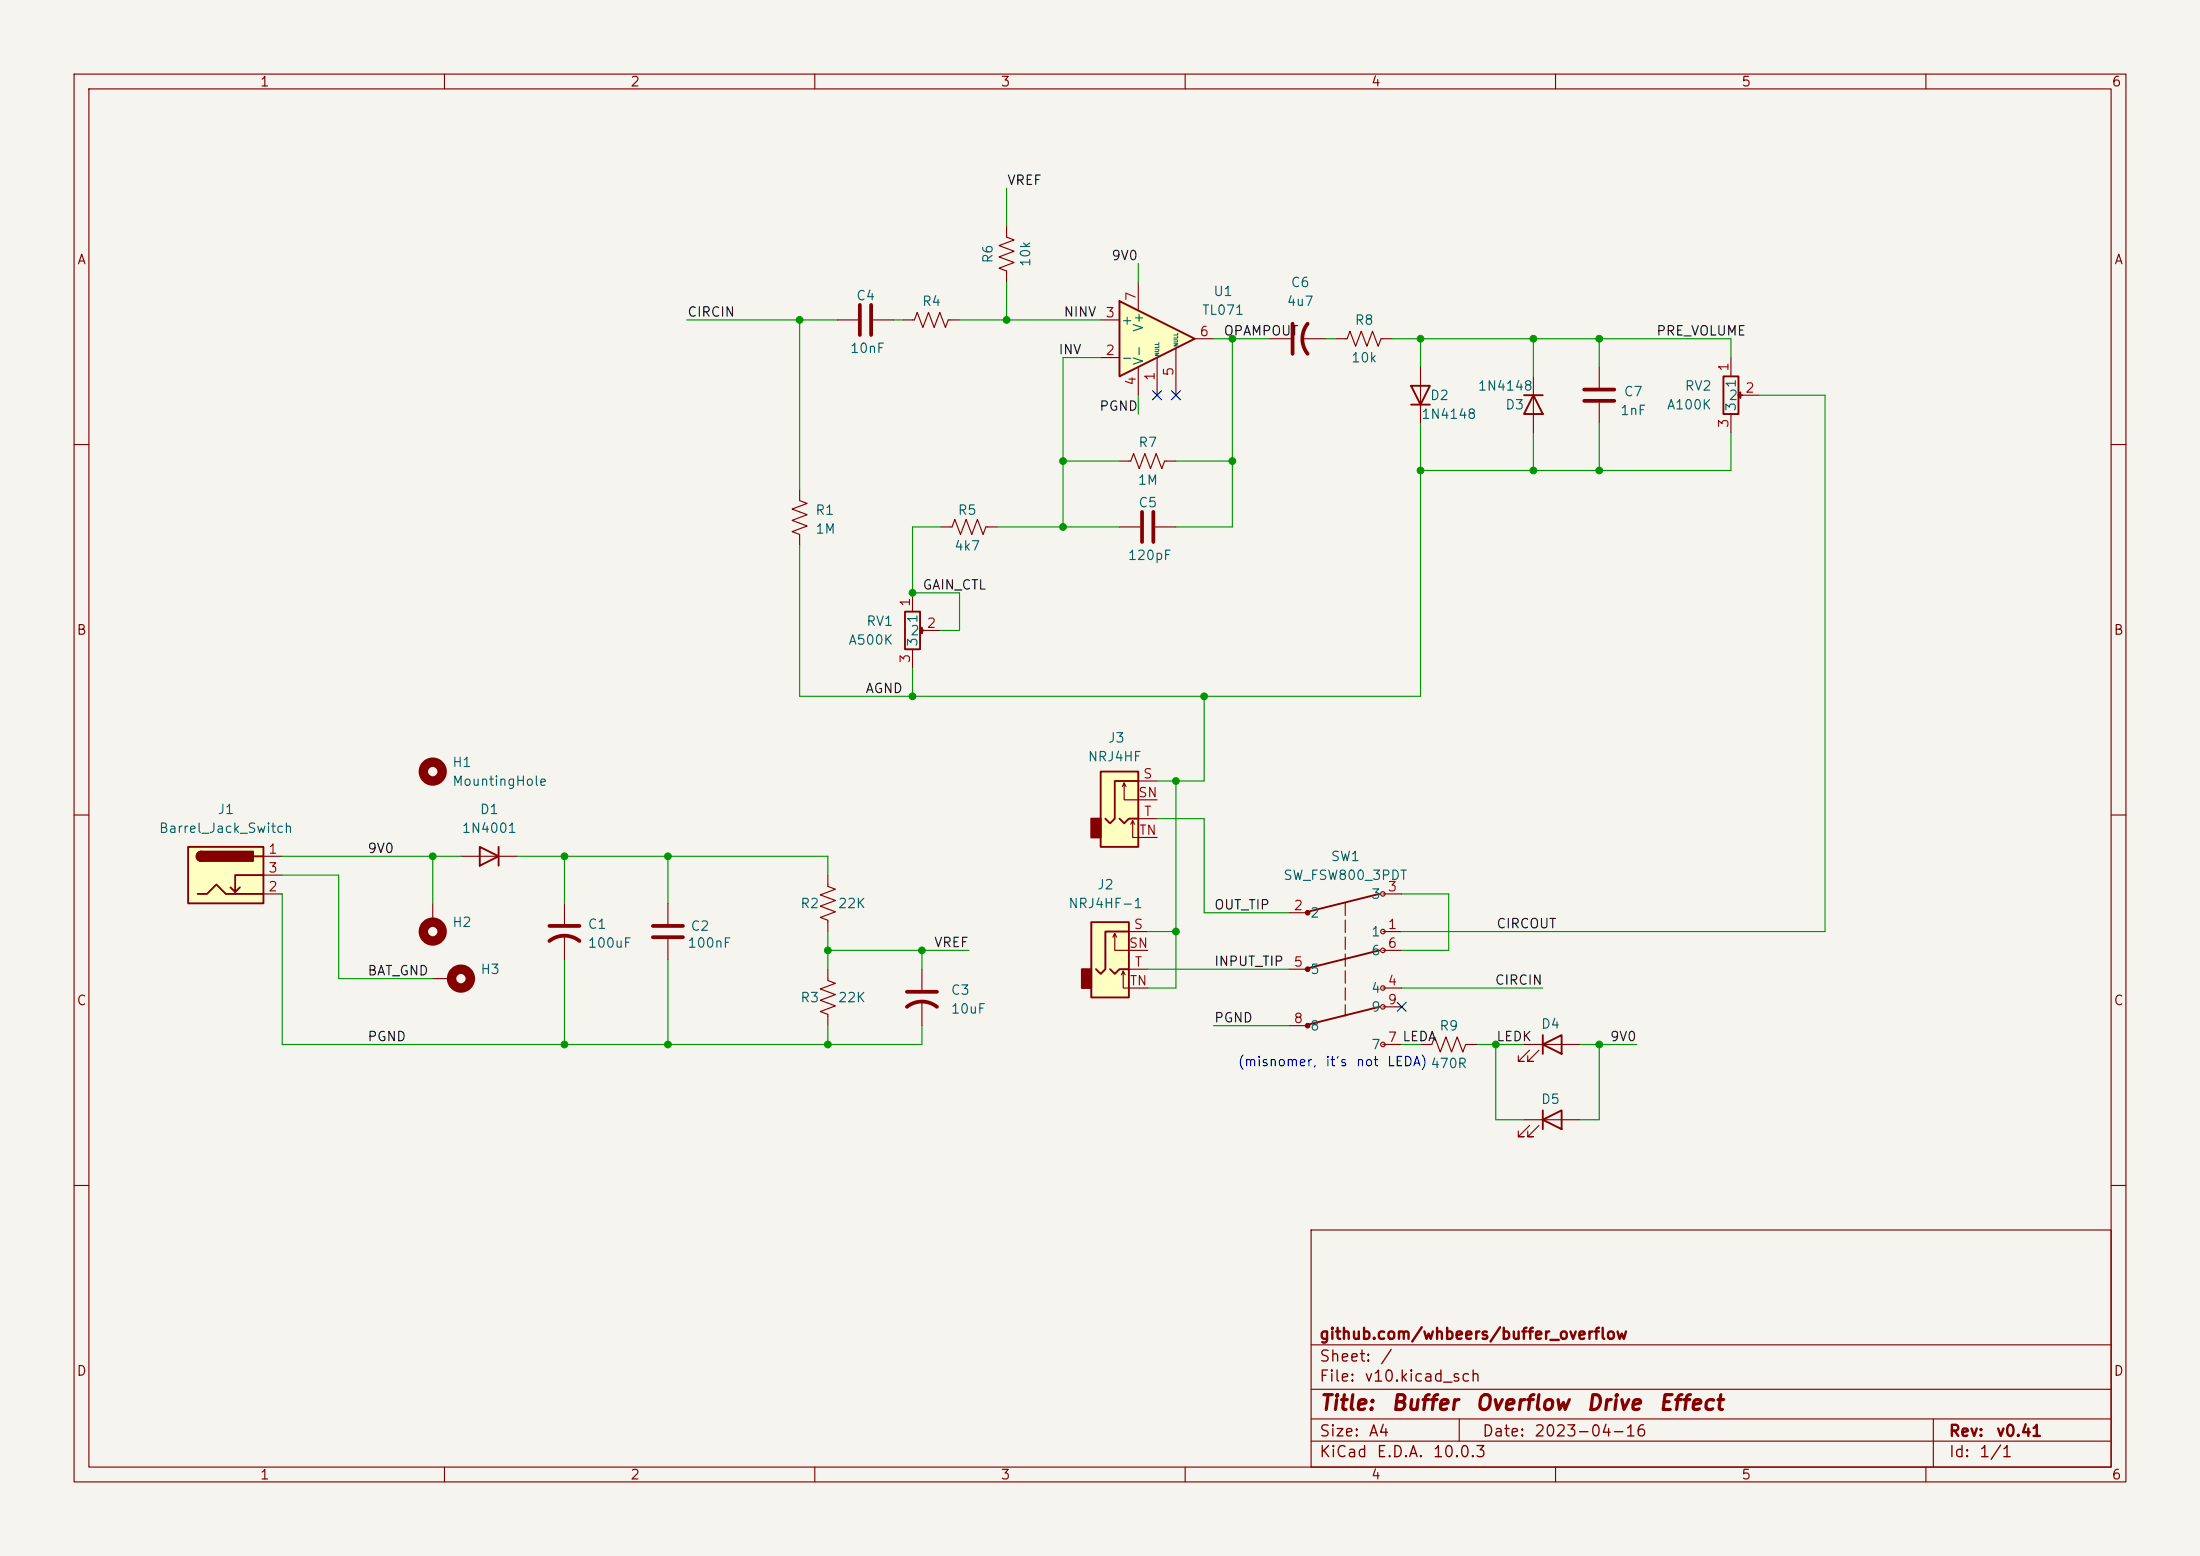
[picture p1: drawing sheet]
<svg xmlns="http://www.w3.org/2000/svg" width="297mm" height="210mm" viewBox="0 0 297 210" stroke-linecap="round" stroke-linejoin="round" font-family="sans-serif">
<path d="M0 0h297v210h-297z" fill="#f5f4ef" stroke="#f5f4ef" stroke-width=".14"/>
<g fill="none" stroke="#840000" stroke-width=".15">
<path d="M10 10h277v190h-277zM12 12h273v186h-273zM60 10v2M110 10v2M160 10v2M210 10v2M260 10v2M10 60h2M285 60h2M10 110h2M285 110h2M10 160h2"/>
<path d="M177 166h108v32h-108zM285 160h2M60 198v2M110 198v2M160 198v2M177 194.5h108M177 191.5h108M177 187.5h108M177 181.5h108M197 191.5v3M210 198v2M260 198v2"/>
<path d="M261 191.5v6.5"/>
</g>
<path d="M147.3 124.5h5.1v10.1h-5.1z" fill="#ffffc2"/>
<path d="M146 130.8h1.3v2.6h-1.3z" fill="#840000" stroke="#840000" stroke-width=".25"/>
<path d="M147.3 124.5h5.1v10.1h-5.1zM149.9 130.8l.6 .6 .6-.6h1.3M152.4 125.7h-3.2v5.1l-.6 .6-.6-.6" fill="none" stroke="#840000" stroke-width=".25"/>
<path d="M150.2 126.5l.3-.5v2.3h4.4M150.5 126l.2 .5M151.4 131.6l.2-.5v2.3h3.3M151.6 131.1l.3 .5M152.4 125.7h2.5M152.4 130.8h2.5" fill="none" stroke="#840000" stroke-width=".15"/>
<circle cx="58.4" cy="104.1" r="1.27" fill="none" stroke="#840000" stroke-width="1.3"/>
<path d="M148.6 104.1h5.1v10.2h-5.1z" fill="#ffffc2"/>
<g fill="#840000" stroke="#840000" stroke-width=".25">
<path d="M147.3 110.5h1.3v2.5h-1.3z"/>
<path d="M124.5 84.7v.8l-.3-.4z"/>
<path d="M234.9 53v.7l-.2-.4z"/>
</g>
<g fill="none" stroke="#840000" stroke-width=".25">
<path d="M232.7 50.8h2v5.1h-2zM234.7 53.3h.5M122.2 82.6h2v5h-2zM124.2 85.1h.5M64.8 114.3l2.5 1.3-2.5 1.2zM67.3 114.3v2.5M148.6 104.1h5.1v10.2h-5.1zM151.1 110.5l.7 .6 .6-.6h1.3M153.7 105.4h-3.2v5.1l-.6 .6-.7-.6M186.2 120.7l-9.4 2.3M186.2 128.3l-9.4 2.3M186.2 135.9l-9.4 2.3"/>
<path d="M208.3 139.7v2.5M208.3 141l2.5-1.3v2.5z"/>
</g>
<g fill="none" stroke="#840000" stroke-width=".15">
<path d="M135.9 30.5v1.5l1 .4-2 .7 2 .8-2 .8 2 .7-2 .8 1 .4v1.5M171.4 45.7h2.8M175.8 45.7h3.3M180.3 45.7h1.6l.3-1 .8 2 .8-2 .7 2 .8-2 .8 2 .3-1h1.6M215.9 49.5v2.8M215.9 54.4v2.8M233.7 48.3v2.5M233.7 55.9v2.5M234.9 53.3h2.6M151.1 71.1h2.8M156 71.1h2.7M123.2 80v2.6"/>
<path d="M123.2 87.6v2.6M124.5 85.1h2.5M62.2 115.6h7.6M111.8 118.1v1.5l1 .4-2.1 .8 2.1 .7-2.1 .8 2.1 .8-2.1 .7 1.1 .4v1.5M151.5 106.2l.3-.5v2.3h4.4M151.8 105.7l.2 .5M152.7 111.3l.2-.6v2.3h3.3M152.9 110.7l.3 .6M153.7 105.4h2.5M153.7 110.5h2.5M90.2 121.9v2.8M90.2 126.7v2.8"/>
<path d="M111.8 130.8v1.5l1 .4-2.1 .8 2.1 .7-2.1 .8 2.1 .8-2.1 .7 1.1 .4v1.5M124.5 130.8v2.8M124.5 135.1v3.3M174 123.2h2.5M174 130.8h2.5M174 138.4h2.5M186.7 125.7h2.5M186.7 120.7h2.5M186.7 133.4h2.5M186.7 128.3h2.5M186.7 135.9h2.5M186.7 141h2.5"/>
<path d="M205.7 141h7.7M206.5 141.7l-1.5 1.6h.7h-.7v-.8M207.8 141.7l-1.6 1.6h.8h-.8v-.8"/>
<circle cx="186.7" cy="120.7" r=".3"/>
<circle cx="186.7" cy="128.3" r=".3"/>
<circle cx="186.7" cy="125.7" r=".3"/>
<circle cx="186.7" cy="135.9" r=".3"/>
<circle cx="186.7" cy="133.4" r=".3"/>
<circle cx="186.7" cy="141" r=".3"/>
</g>
<path d="M174.5 43.7v4.1M176.5 43.7a3.3 3.3 0 0 0 0 4.1M213.9 52.6h4M213.9 54.1h4M154.2 69.1v4.1M155.7 69.1v4.1M88.1 125h4.1M88.1 126.5h4.1M122.4 135.9a3.3 3.3 0 0 1 4.1 0M122.4 133.9h4.1" fill="none" stroke="#840000" stroke-width=".51"/>
<g fill="#840000" stroke="#840000" stroke-width=".15">
<circle cx="176.5" cy="123.2" r=".3"/>
<circle cx="176.5" cy="130.8" r=".3"/>
<circle cx="176.5" cy="138.4" r=".3"/>
</g>
<path d="M181.6 121.9v15.2" fill="none" stroke="#840000" stroke-width=".15" stroke-dasharray="1.7 .6"/>
<path d="M151.1 40.6l10.2 5.1-10.2 5.1z" fill="#ffffc2"/>
<path d="M151.1 40.6l10.2 5.1-10.2 5.1zM190.5 52.1h2.5l-1.2 2.5zM190.5 54.6h2.5M205.7 53.3h2.6M207 53.3l1.3 2.6h-2.6zM208.3 151.1l2.5-1.2v2.5zM208.3 149.9v2.5" fill="none" stroke="#840000" stroke-width=".25"/>
<g fill="none" stroke="#840000" stroke-width=".15">
<path d="M153.7 38.1v3.8M113 43.2h2.8M117.9 43.2h2.7M121.9 43.2h1.5l.4-1 .8 2 .7-2 .8 2 .8-2 .7 2 .4-1h1.5M148.6 48.3h2.5M148.6 43.2h2.5M153.7 49.5v3.8M156.2 48.3v5M158.7 47v6.3M161.3 45.7h2.5M191.8 49.5v7.7M207 50.8v7.6"/>
<path d="M107.9 66v1.6l1.1 .3-2.1 .8 2.1 .8-2.1 .7 2.1 .8-2.1 .8 1 .3v1.6M127 71.1h1.5l.4-1 .8 2 .7-2 .8 2 .8-2 .7 2 .4-1h1.5M58.4 121.9v2.6M58.4 132.1h2.6M76.2 121.9v2.8M76.2 126.2v3.3M191.8 141h1.5l.4-1 .7 2 .8-2 .8 2 .7-2 .8 2 .4-1h1.5M205.7 151.1h7.7M206.5 151.9l-1.5 1.5h.7h-.7v-.7M207.8 151.9l-1.6 1.5h.8h-.8v-.7"/>
</g>
<path d="M116.1 41.1v4.1M117.6 41.1v4.1M74.2 127a3.3 3.3 0 0 1 4 0M74.2 125h4" fill="none" stroke="#840000" stroke-width=".51"/>
<g fill="none" stroke="#840000" stroke-width="1.3">
<circle cx="58.4" cy="125.7" r="1.27"/>
<circle cx="62.2" cy="132.1" r="1.27"/>
</g>
<path d="M25.4 114.3h10.2v7.6h-10.2z" fill="#ffffc2"/>
<path d="M25.4 114.3h10.2v7.6h-10.2zM27.2 114.9a.64 .64 0 0 0-.7 .7 .64 .64 0 0 0 .7 .6M32.4 119.8l-.7 .6M34.3 115.6h1.3M35.6 118.1h-3.9v2.3l-.6-.6M26.7 120.7h1.2l1.3-1.3 1.3 1.3h5.1" fill="none" stroke="#840000" stroke-width=".25"/>
<g fill="#840000" stroke="#840000" stroke-width=".25">
<path d="M26.7 115.1l.5-.2v1.3a.63 .63 0 0 1-.6-.4 .63 .63 0 0 1 .1-.7z"/>
<path d="M27.2 114.9h7v1.3h-7z"/>
</g>
<path d="M151.1 62.2h1.6l.3-1 .8 2 .8-2 .7 2 .8-2 .7 2 .4-1h1.5M35.6 115.6h2.5M35.6 118.1h2.5M35.6 120.7h2.5" fill="none" stroke="#840000" stroke-width=".15"/>
<g fill="none" stroke="#009600" stroke-width=".15">
<path d="M135.9 25.4v5.1M135.9 38.1v5.1M153.7 35.6v2.5M92.7 43.2h20.3M107.9 43.2v22.8M120.6 43.2h1.3M129.5 43.2h19.1M148.6 48.3h-5.1v22.8M153.7 53.3v2.6M163.8 45.7h7.6M166.4 45.7v25.4h-7.7M179.1 45.7h1.2"/>
<path d="M188 45.7h45.7v2.6M191.8 45.7v3.8M191.8 57.2v36.8h-83.9v-20.3M207 45.7v5.1M207 58.4v5.1M215.9 45.7v3.8M215.9 57.2v6.3M233.7 58.4v5.1h-41.9M237.5 53.3h8.9v72.4h-57.2M127 71.1h-3.8v8.9h6.3v5.1h-2.5M134.6 71.1h16.5M143.5 62.2h7.6"/>
<path d="M158.7 62.2h7.7M123.2 90.2v3.8M162.6 94v11.4h-6.4M38.1 115.6h24.1M38.1 118.1h7.6v14h12.7M58.4 115.6v6.3M69.8 115.6h42v2.5M76.2 115.6v6.3M90.2 115.6v6.3M156.2 110.5h6.4v12.7h11.4M158.7 105.4v28h-3.8M38.1 120.7v20.3h86.4v-2.6"/>
<path d="M76.2 129.5v11.5M90.2 129.5v11.5M111.8 128.3h19M111.8 125.7v5.1M111.8 138.4v2.6M124.5 128.3v2.5M154.9 125.7h3.8M154.9 130.8h19.1M163.8 138.4h10.2M189.2 133.4h19.1M189.2 120.7h6.4v7.6h-6.4M189.2 141h2.6"/>
<path d="M199.4 141h6.3M201.9 141v10.1h3.8M213.4 141h7.6M215.9 141v10.1h-2.5"/>
</g>
<path d="M155.6 52.7l1.2 1.2M156.8 52.7l-1.2 1.2M158.1 52.7l1.3 1.2M159.4 52.7l-1.3 1.2M188.6 135.3l1.2 1.2M189.8 135.3l-1.2 1.2" fill="none" stroke="#000084" stroke-width=".15"/>
<g fill="#009600" stroke="#009600" stroke-width=".14">
<circle cx="162.6" cy="94" r=".46"/>
<circle cx="158.7" cy="105.4" r=".46"/>
<circle cx="124.5" cy="128.3" r=".46"/>
<circle cx="123.2" cy="94" r=".46"/>
<circle cx="158.7" cy="125.7" r=".46"/>
<circle cx="201.9" cy="141" r=".46"/>
<circle cx="191.8" cy="63.5" r=".46"/>
<circle cx="166.4" cy="62.2" r=".46"/>
<circle cx="215.9" cy="141" r=".46"/>
<circle cx="207" cy="63.5" r=".46"/>
<circle cx="215.9" cy="63.5" r=".46"/>
<circle cx="215.9" cy="45.7" r=".46"/>
<circle cx="207" cy="45.7" r=".46"/>
<circle cx="90.2" cy="141" r=".46"/>
<circle cx="76.2" cy="141" r=".46"/>
<circle cx="111.8" cy="141" r=".46"/>
<circle cx="58.4" cy="115.6" r=".46"/>
<circle cx="76.2" cy="115.6" r=".46"/>
<circle cx="90.2" cy="115.6" r=".46"/>
<circle cx="111.8" cy="128.3" r=".46"/>
<circle cx="143.5" cy="62.2" r=".46"/>
<circle cx="191.8" cy="45.7" r=".46"/>
<circle cx="166.4" cy="45.7" r=".46"/>
<circle cx="143.5" cy="71.1" r=".46"/>
<circle cx="123.2" cy="80" r=".46"/>
<circle cx="107.9" cy="43.2" r=".46"/>
<circle cx="135.9" cy="43.2" r=".46"/>
</g>
<g font-size="2" fill="#840000">
<text x="178" y="190.8">Title:</text>
<text x="187.7" y="190.8">Buffer</text>
<text x="199" y="190.8">Overflow</text>
<text x="214" y="190.8">Drive</text>
<text x="223.8" y="190.8">Effect</text>
</g>
<g font-size="1.5" fill="#840000">
<text x="178" y="184.2">Sheet:</text>
<text x="178" y="181.2">github.com/whbeers/buffer_overflow</text>
<text x="186.2" y="184.2">/</text>
<text x="178" y="186.9">File:</text>
<text x="184.1" y="186.9">v10.kicad_sch</text>
<text x="178" y="197.1">KiCad</text>
<text x="178" y="194.3">Size:</text>
<text x="184.7" y="194.3">A4</text>
<text x="185.7" y="197.1">E.D.A.</text>
<text x="193.3" y="197.1">10.0.3</text>
<text x="200" y="194.3">Date:</text>
<text x="207" y="194.3">2023-04-16</text>
<text x="263" y="194.3">Rev:</text>
<text x="263" y="197.1">Id:</text>
<text x="267.1" y="197.1">1/1</text>
<text x="269.4" y="194.3">v0.41</text>
</g>
<g font-size="1.3" fill="#840000">
<text x="35" y="12">1</text>
<text x="85" y="12">2</text>
<text x="135" y="12">3</text>
<text x="185" y="12">4</text>
<text x="235" y="12">5</text>
<text x="285" y="12">6</text>
<text x="10.3" y="36">A</text>
<text x="285.3" y="36">A</text>
<text x="10.3" y="86">B</text>
<text x="285.3" y="86">B</text>
<text x="10.3" y="136">C</text>
<text x="285.3" y="136">C</text>
<text x="10.3" y="186">D</text>
<text x="285.3" y="186">D</text>
<text x="35" y="200">1</text>
<text x="85" y="200">2</text>
<text x="135" y="200">3</text>
<text x="185" y="200">4</text>
<text x="235" y="200">5</text>
<text x="285" y="200">6</text>
</g>
<g font-size="1.3" fill="#0f0f0f">
<text x="135.9" y="25.3">VREF</text>
<text x="150" y="35.4">9V0</text>
<text x="92.7" y="43.1">CIRCIN</text>
<text x="143.5" y="43.1">NINV</text>
<text x="165.1" y="45.6">OPAMPOUT</text>
<text x="223.5" y="45.6">PRE_VOLUME</text>
<text x="142.8" y="48.1">INV</text>
<text x="148.3" y="55.8">PGND</text>
<text x="124.5" y="79.9">GAIN_CTL</text>
<text x="116.8" y="93.9">AGND</text>
<text x="49.5" y="115.4">9V0</text>
<text x="163.8" y="123.1">OUT_TIP</text>
<text x="201.9" y="125.6">CIRCOUT</text>
<text x="49.5" y="132">BAT_GND</text>
<text x="126" y="128.1">VREF</text>
<text x="163.8" y="130.7">INPUT_TIP</text>
<text x="201.7" y="133.2">CIRCIN</text>
<text x="49.5" y="140.8">PGND</text>
<text x="163.8" y="138.3">PGND</text>
<text x="201.9" y="140.8">LEDK</text>
<text x="217.3" y="140.8">9V0</text>
</g>
<g font-size="1.3" fill="#006464">
<text x="134.3" y="35.6" transform="rotate(-90 134.3 35.6)">R6</text>
<text x="115.5" y="40.8">C4</text>
<text x="124.4" y="41.6">R4</text>
<text x="139.4" y="36.1" transform="rotate(-90 139.4 36.1)">10k</text>
<text x="163.7" y="40.3">U1</text>
<text x="173.6" y="41.6">4u7</text>
<text x="174.2" y="39.1">C6</text>
<text x="114.7" y="48">10nF</text>
<text x="151.3" y="44.2">+</text>
<text x="154.6" y="44.9" transform="rotate(-90 154.6 44.9)">V+</text>
<text x="162.2" y="42.8">TL071</text>
<text x="182.8" y="44.2">R8</text>
<text x="151.3" y="49.2">-</text>
<text x="154.6" y="49.4" transform="rotate(-90 154.6 49.4)">V-</text>
<text x="182.3" y="49.2">10k</text>
<text x="199.4" y="53">1N4148</text>
<text x="219.1" y="53.8">C7</text>
<text x="227.4" y="53">RV2</text>
<text x="234.7" y="52.5" transform="rotate(-90 234.7 52.5)">1</text>
<text x="191.8" y="56.9">1N4148</text>
<text x="193" y="54.3">D2</text>
<text x="203.1" y="55.6">D3</text>
<text x="218.6" y="56.3">1nF</text>
<text x="224.9" y="55.6">A100K</text>
<text x="233.3" y="54.3">2</text>
<text x="234.7" y="55.6" transform="rotate(-90 234.7 55.6)">3</text>
<text x="153.5" y="65.7">1M</text>
<text x="153.6" y="60.7">R7</text>
<text x="110" y="69.8">R1</text>
<text x="129.2" y="69.8">R5</text>
<text x="153.6" y="68.8">C5</text>
<text x="110" y="72.3">1M</text>
<text x="128.7" y="74.6">4k7</text>
<text x="152.2" y="75.9">120pF</text>
<text x="114.5" y="87.3">A500K</text>
<text x="116.9" y="84.8">RV1</text>
<text x="122.8" y="86.1">2</text>
<text x="124.2" y="87.4" transform="rotate(-90 124.2 87.4)">3</text>
<text x="124.2" y="84.2" transform="rotate(-90 124.2 84.2)">1</text>
<text x="149.5" y="100.5">J3</text>
<text x="61" y="103.8">H1</text>
<text x="61" y="106.4">MountingHole</text>
<text x="146.8" y="103.1">NRJ4HF</text>
<text x="21.4" y="112.7">Barrel_Jack_Switch</text>
<text x="29.3" y="110.2">J1</text>
<text x="62.2" y="112.7">1N4001</text>
<text x="64.7" y="110.2">D1</text>
<text x="173.2" y="119.1">SW_FSW800_3PDT</text>
<text x="179.6" y="116.5">SW1</text>
<text x="61" y="125.4">H2</text>
<text x="79.3" y="125.7">C1</text>
<text x="93.1" y="125.9">C2</text>
<text x="108" y="122.9">R2</text>
<text x="113" y="122.9">22K</text>
<text x="144.1" y="122.9">NRJ4HF-1</text>
<text x="148" y="120.4">J2</text>
<text x="176.8" y="124.2">2</text>
<text x="185" y="121.6">3</text>
<text x="64.8" y="131.8">H3</text>
<text x="79.3" y="128.2">100uF</text>
<text x="92.7" y="128.2">100nF</text>
<text x="176.8" y="131.8">5</text>
<text x="185" y="126.7">1</text>
<text x="185" y="129.2">6</text>
<text x="108" y="135.6">R3</text>
<text x="113" y="135.6">22K</text>
<text x="128.3" y="134.6">C3</text>
<text x="128.3" y="137.1">10uF</text>
<text x="185" y="134.3">4</text>
<text x="185" y="136.9">9</text>
<text x="176.8" y="139.4">8</text>
<text x="185" y="141.9">7</text>
<text x="194.2" y="139.4">R9</text>
<text x="208" y="139.1">D4</text>
<text x="208" y="149.3">D5</text>
</g>
<g font-size="1.3" fill="#a90000">
<text x="153.6" y="40.7" transform="rotate(-90 153.6 40.7)">7</text>
<text x="149.2" y="43.2">3</text>
<text x="161.9" y="45.7">6</text>
<text x="149.2" y="48.2">2</text>
<text x="153.6" y="52.1" transform="rotate(-90 153.6 52.1)">4</text>
<text x="156.2" y="51.5" transform="rotate(-90 156.2 51.5)">1</text>
<text x="158.7" y="50.9" transform="rotate(-90 158.7 50.9)">5</text>
<text x="233.7" y="50.2" transform="rotate(-90 233.7 50.2)">1</text>
<text x="235.5" y="53.3">2</text>
<text x="233.7" y="57.9" transform="rotate(-90 233.7 57.9)">3</text>
<text x="123.2" y="82" transform="rotate(-90 123.2 82)">1</text>
<text x="123.2" y="89.6" transform="rotate(-90 123.2 89.6)">3</text>
<text x="125" y="85.1">2</text>
<text x="153.6" y="107.9">SN</text>
<text x="154.2" y="105.4">S</text>
<text x="153.7" y="113">TN</text>
<text x="154.4" y="110.5">T</text>
<text x="36.1" y="115.5">1</text>
<text x="36.1" y="118.1">3</text>
<text x="36.1" y="120.6">2</text>
<text x="153" y="125.7">S</text>
<text x="174.6" y="123.2">2</text>
<text x="187.3" y="125.7">1</text>
<text x="187.3" y="120.6">3</text>
<text x="152.3" y="128.2">SN</text>
<text x="153.1" y="130.8">T</text>
<text x="174.6" y="130.8">5</text>
<text x="187.3" y="128.2">6</text>
<text x="152.4" y="133.3">TN</text>
<text x="187.3" y="133.3">4</text>
<text x="187.3" y="135.9">9</text>
<text x="174.6" y="138.4">8</text>
<text x="187.3" y="140.9">7 LEDA</text>
</g>
<g font-size="1.3" fill="#0000c2">
<text x="167" y="144.2">(misnomer,</text>
<text x="178.8" y="144.2">it's</text>
<text x="183" y="144.2">not</text>
<text x="187.2" y="144.2">LEDA) 470R</text>
</g>
<g font-size=".5" fill="#006464">
<text x="159.1" y="46.9" transform="rotate(-90 159.1 46.9)">NULL</text>
<text x="156.6" y="48.1" transform="rotate(-90 156.6 48.1)">NULL</text>
</g>
</svg>
